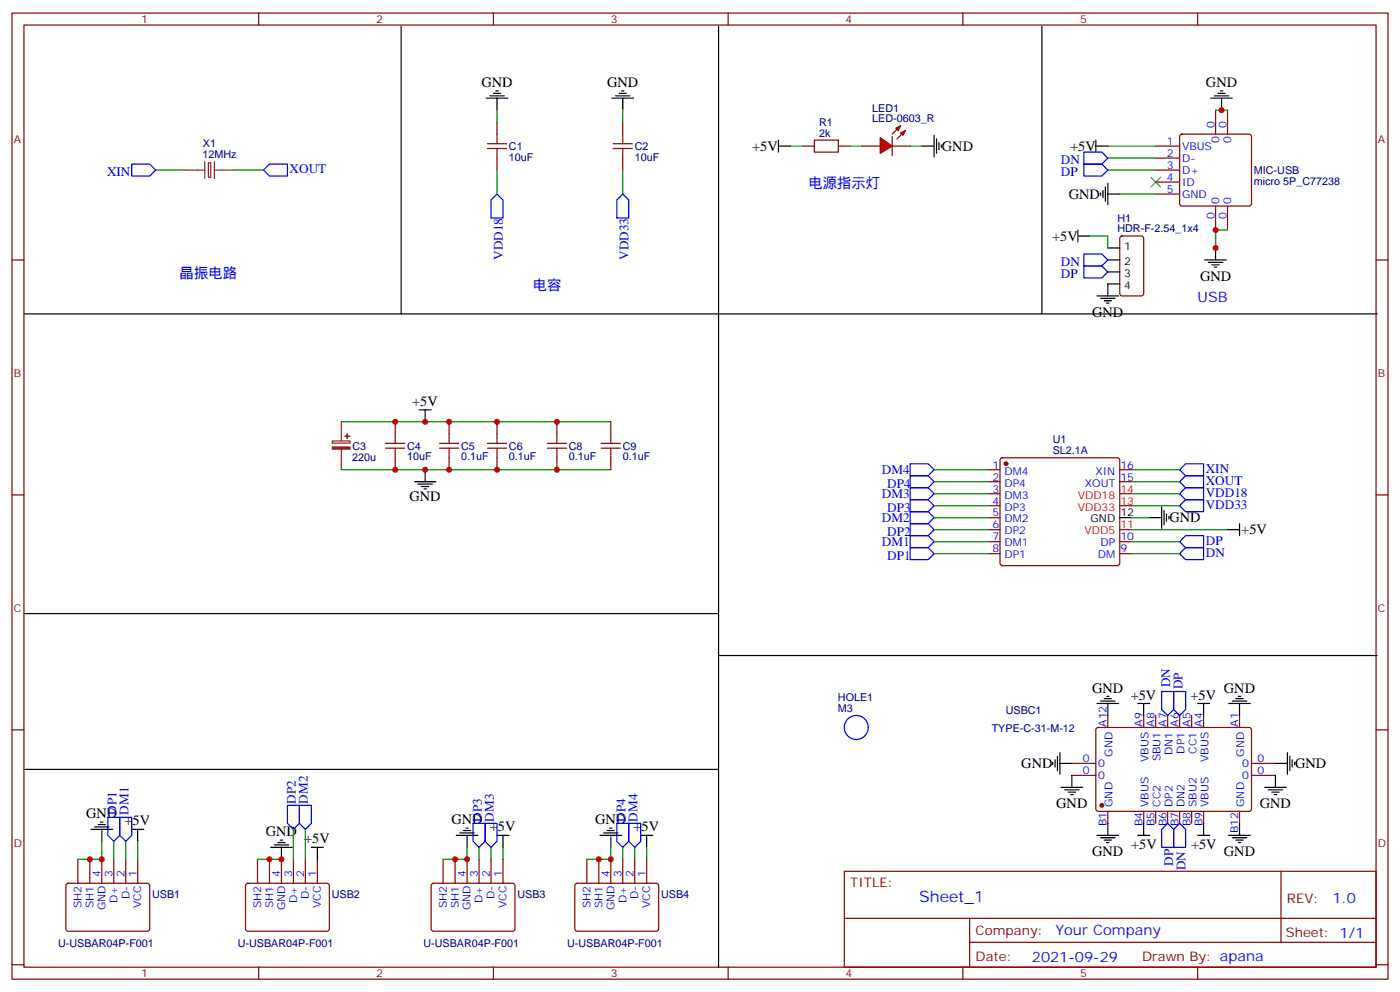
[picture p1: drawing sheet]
<svg xmlns="http://www.w3.org/2000/svg" width="412mm" height="292mm" viewBox="0 0 412 292" stroke-linecap="round" stroke-linejoin="round" font-family="sans-serif">
<g fill="none" stroke="#870000" stroke-width=".35">
<path d="M3.5 3.8h405.4v284.4h-405.4zM7.1 7.4h398.2v277.3h-398.2zM76.2 3.8v3.6M145.3 3.8v3.6M214.5 3.8v3.6M283.6 3.8v3.6M352.8 3.8v3.6M146.4 35.9v3.6M183.4 35.9v3.6M347.7 39.7l.5-.2h19.7l.5 .2 .3 .5v19.7l-.3 .5-.5 .2h-19.7l-.5-.2-.2-.5v-19.7zM358.1 32.4v7.1M361.6 32.4v7.1"/>
<path d="M146.4 46.5v3.6M183.4 46.5v3.6M236.4 43h3.5M246.9 43h3.6M340.4 43h7.1M340.4 46.5h7.1M340.4 50.1h7.1M340.4 53.6h7.1M340.4 57.1h7.1M3.5 76.5h3.6M358.1 60.6v7.1M361.6 60.6v7.1"/>
<path d="M405.3 76.5h3.6M291 138.3h3.6M294.8 134.9l.5-.2h33.8l.5 .2 .2 .5v30.4l-.2 .5-.5 .2h-33.8l-.5-.3-.2-.4v-30.4zM329.8 138.3h3.6M3.5 145.7h3.6M291 141.8h3.6M291 145.3h3.6M291 148.8h3.6M291 152.4h3.6M291 155.9h3.6M291 159.4h3.6M329.8 141.8h3.6"/>
<path d="M329.8 159.4h3.6M405.3 145.7h3.6M291 162.9h3.6M329.8 162.9h3.6M3.5 214.8h3.6M405.3 214.8h3.6M22.9 252.9v7.1M26.5 252.9v7.1M30 252.9v7.1M33.5 252.9v7.1M37 252.9v7.1M40.6 252.9v7.1"/>
<path d="M75.8 252.9v7.1M79.4 252.9v7.1M82.9 252.9v7.1M86.4 252.9v7.1M90 252.9v7.1M93.5 252.9v7.1M130.5 252.9v7.1M134.1 252.9v7.1M137.6 252.9v7.1M141.1 252.9v7.1M144.6 252.9v7.1M148.2 252.9v7.1"/>
<path d="M172.9 252.9v7.1M176.4 252.9v7.1M179.9 252.9v7.1M183.4 252.9v7.1M187 252.9v7.1M190.5 252.9v7.1M248.7 256.4h156.6v28.3h-156.6zM377.3 256.5v20.8M19.6 260.2l.5-.2h23.6l.4 .7-.1 12.9-.6 .5-23.6-.1-.4-.6v-12.7zM72.6 260.2l.4-.2h23.6l.4 .7-.1 12.9-.6 .5-23.5-.1-.5-.6v-12.7zM127.2 260.2l.5-.2h23.6l.4 .7-.1 12.9-.6 .5-23.6-.1-.4-.6v-12.7zM169.6 260.2l.4-.2h23.6l.4 .7v12.9l-.7 .5-23.5-.1-.5-.6v-12.7z"/>
<path d="M248.7 270.3h156.5M285.6 277.3h119.6M285.6 270.3v14.1M3.5 284h3.6M76.2 284.7v3.5M145.3 284.7v3.5M214.5 284.7v3.5M283.6 284.7v3.5M352.8 284.7v3.5M405.3 284h3.6"/>
</g>
<circle cx="296.3" cy="136.5" r=".53" fill="#870000" stroke="#870000" stroke-width=".35"/>
<path d="M329.8 155.9h3.6M329.8 148.8h3.6M329.8 145.3h3.6" fill="none" stroke="#f00" stroke-width=".35"/>
<g fill="none" stroke="#000" stroke-width=".35">
<path d="M118.2 7.7v84.7h-111.1M211.7 7.7v84.7h-93.5M306.9 7.7v84.7h-95.2M143.2 28.9h6.4M144.3 28.2h4.2M145.3 27.5h2.2M146 26.8h.8M146.4 28.9v3.5M180.3 28.9h6.3M181.3 28.2h4.3M182.4 27.5h2.1M183.1 26.8h.7"/>
<path d="M183.4 28.9v3.5M275.2 39.8v6.4M271.6 43h3.6M275.9 40.9v4.2M276.6 41.9v2.2M277.3 42.7v.7M306.9 92.4h98.8M329.8 152.4h3.6M338.7 152.4h3.5M342.2 149.2v6.3M342.9 150.2v4.3M343.6 151.3v2.1"/>
<path d="M344.3 152v.7"/>
</g>
<g fill="none" stroke="#00f" stroke-width=".35">
<path d="M38.8 48.3h5.3l1.8 1.8-1.8 1.7h-5.3zM77.6 50.1l1.8-1.8h5.3v3.5h-5.3zM146.4 57.1l1.8 1.8v5.3h-3.6v-5.3zM183.4 57.1l1.8 1.8v5.3h-3.5v-5.3zM268.1 136.5h5.3l1.8 1.8-1.8 1.7h-5.3zM347.5 138.3l1.7-1.8h5.3v3.5h-5.3zM268.1 140h5.3l1.8 1.8-1.8 1.7h-5.3zM268.1 147.1h5.3l1.8 1.7-1.8 1.8h-5.3zM268.1 154.1h5.3l1.8 1.8-1.8 1.8h-5.3zM268.1 157.7h5.3l1.8 1.7-1.8 1.8h-5.3zM268.1 150.6h5.3l1.8 1.8-1.8 1.7h-5.3zM268.1 143.5h5.3l1.8 1.8-1.8 1.8h-5.3z"/>
<path d="M347.5 145.3l1.7-1.8h5.3v3.6h-5.3zM349.2 140h5.3v3.5h-5.3l-1.7-1.7zM349.2 157.7h5.3v3.5h-5.3l-1.7-1.8zM349.2 147.1h5.3v3.5h-5.3l-1.7-1.8zM268.1 161.2h5.3l1.8 1.7-1.8 1.8h-5.3zM347.5 162.9l1.7-1.7h5.3v3.5h-5.3z"/>
</g>
<g fill="none" stroke="#008700" stroke-width=".35">
<path d="M146.4 32.4v3.5M183.4 32.4v3.5M45.9 50.1h8.8M68.8 50.1h8.8M146.4 50.1v7M183.4 50.1v7M232.8 43h3.6M326.3 50.1h14.1M326.3 46.5h14.1M333.4 138.3h14.1M333.4 141.8h14.1M333.4 145.3h14.1"/>
<path d="M333.4 152.4h5.3M333.4 155.9h28.2M333.4 159.4h14.1M333.4 148.8h14.1M333.4 162.9h14.1"/>
</g>
<path d="M146.4 39.5v2.8M183.4 39.5v2.8M143.6 43.7h5.6M143.6 42.3h5.6M146.4 43.7v2.8M180.6 43.7h5.7M180.6 42.3h5.7M183.4 43.7v2.8M239.9 41.2h7v3.6h-7z" fill="none" stroke="#a10000" stroke-width=".35"/>
<path d="M339 52.2l2.8 2.8M341.8 52.2l-2.8 2.8" fill="none" stroke="#3c3" stroke-width=".35"/>
<path d="M54.7 50.1h5.6M60.3 47.6v4.9M61.4 47.9h.7v4.3h-.7zM63.1 50.1h5.7M63.1 47.6v4.9" fill="none" stroke="#8c2424" stroke-width=".35"/>
<g fill="#f00" stroke="#870000" stroke-width=".35">
<path d="M259.3 40.5l3.5 2.5-3.5 2.1z"/>
<path d="M262.8 40.2v5.6z"/>
</g>
<g fill="#870000" stroke="#870000" stroke-width=".35">
<path d="M262.8 39.5l1.4-1.4z"/>
<path d="M264.2 40.9l1.4-1.4z"/>
</g>
<g fill="#f00" stroke="#870000" stroke-width=".35">
<path d="M263.9 37.7l1.4-.7-.7 1.4z"/>
<path d="M265.3 39.1l1.4-.7-.7 1.4z"/>
</g>
<g fill="none" stroke="#870000" stroke-width=".35">
<path d="M254 43h5.3M262.8 43h5.3M330.1 69.7l.5-.2h5.6l.6 .4 .1 16.5-.5 .6-5.8 .1-.7-.5-.1-16.4zM116.4 124.1v3.6M116.4 134.7v3.6M132.3 124.1v3.6M132.3 134.7v3.6M146.4 124.1v3.6M146.4 134.7v3.6M164 124.1v3.6M164 134.7v3.6M179.9 124.1v3.6"/>
<path d="M179.9 134.7v3.6M323 214.3l.5-.2 44.7 .1 .5 .6-.1 23.6-.7 .4-44.7-.1-.4-.6v-23.3zM326.3 210.6v3.5M336.9 210.6v3.5M340.4 210.6v3.5M344 210.6v3.5M347.5 210.6v3.5M351 210.6v3.5M354.5 210.6v3.5M365.1 210.6v3.5M315.7 228.2h7.1M315.7 224.7h7.1"/>
<path d="M326.3 238.8v3.5M336.9 238.8v3.5M340.4 238.8v3.5M344 238.8v3.5M347.5 238.8v3.5M351 238.8v3.5M354.5 238.8v3.5M365.1 238.8v3.5M368.7 228.2h7M368.7 224.7h7"/>
</g>
<g fill="none" stroke="#008700" stroke-width=".35">
<path d="M358.1 32.4h3.5M250.5 43h3.5M268.1 43h3.5M326.3 43h14.1M329.8 57.1h10.6M321 69.5h5.3v3.5M358.1 67.7v5.3v-5.3h3.5M100.5 124.1h79.4M100.5 138.3h79.4M275.2 138.3h15.8M275.2 145.3h15.8M275.2 152.4h15.8"/>
<path d="M275.2 159.4h15.8M275.2 155.9h15.8M275.2 148.8h15.8M275.2 141.8h15.8M275.2 162.9h15.8M30 247.6v5.3h-7.1M33.5 247.6v5.3M37 247.6v5.3M40.6 247.6v5.3M75.8 252.9h7.1M86.4 244.1v8.8M90 244.1v8.8"/>
<path d="M137.6 249.4v3.5h-7.1M141.1 249.4v3.5M144.6 249.4v3.5M148.2 249.4v3.5M179.9 249.4v3.5h-7M183.4 249.4v3.5M187 249.4v3.5M190.5 249.4v3.5"/>
</g>
<g fill="none" stroke="#000" stroke-width=".35">
<path d="M356.7 28.9h6.3M357.7 28.2h4.2M358.8 27.5h2.1M359.5 26.8h.7M359.8 28.9v3.5M229.3 43h3.5M229.3 41.2v3.6M322.8 43h3.5M322.8 41.2v3.6M324.2 56.8v.7M324.9 56.1v2.1M325.6 55v4.2"/>
<path d="M326.3 57.1h3.5M326.3 53.9v6.4M317.5 69.5h3.5M317.5 67.7v3.5M326.3 76.5h3.5M326.3 73h3.5M354.9 76.5h6.3M356 77.2h4.2M357 77.9h2.1M357.7 78.6h.7M358.1 73v3.5M211.7 92.4v192.3"/>
<path d="M323.1 87.1h6.4M324.2 87.8h4.2M325.3 88.5h2.1M326 89.2h.7M326.3 80h3.5M329.8 83.6h-3.5v3.5M123.5 120.6h3.5M125.2 120.6v3.5M125.2 138.3v3.5M122.1 141.8h6.3M123.1 142.5h4.3M124.2 143.2h2.1"/>
<path d="M124.9 143.9h.7M361.6 155.9h3.5M365.1 154.1v3.6M7.1 180.6h204.6M211.7 192.9h194M323.1 207h6.4M324.2 206.3h4.2M325.3 205.6h2.1M326 204.9h.7M326.3 207v3.6M335.1 207h3.6M336.9 207v3.6"/>
<path d="M352.8 207h3.5M354.5 207v3.6M361.9 207h6.4M363 206.3h4.2M364.1 205.6h2.1M364.8 204.9h.7M365.1 207v3.6M7.1 226.4h204.6M310.1 224.3v.7M310.8 223.6v2.1M311.5 222.6v4.2M312.2 224.7h3.5"/>
<path d="M312.2 221.5v6.4M312.6 231.7h6.3M313.6 232.4h4.3M314.7 233.2h2.1M315.4 233.9h.7M315.7 228.2v3.5M372.5 231.7h6.4M373.6 232.4h4.2M374.6 233.2h2.2M375.4 233.9h.7M375.7 224.7h3.5M375.7 228.2v3.5"/>
<path d="M379.2 221.5v6.4M379.9 222.6v4.2M380.6 223.6v2.1M381.4 224.3v.7M26.8 244.1h6.4M27.9 243.4h4.2M28.9 242.7h2.1M29.6 242h.7M30 244.1v3.5M38.8 244.1h3.5M40.6 244.1v3.5M79.7 249.4h6.4"/>
<path d="M80.8 248.7h4.2M81.8 248h2.2M82.5 247.3h.8M82.9 249.4v3.5M91.7 249.4h3.5M93.5 249.4v3.5M134.4 245.9h6.4M135.5 245.1h4.2M136.5 244.4h2.1M137.2 243.7h.7M137.6 245.9v3.5M146.4 245.9h3.5"/>
<path d="M148.2 245.9v3.5M176.7 245.9h6.4M177.8 245.1h4.2M178.9 244.4h2.1M179.6 243.7h.7M179.9 245.9v3.5M188.7 245.9h3.6M190.5 245.9v3.5M323.1 245.9h6.4M324.2 246.6h4.2M325.3 247.3h2.1M326 248h.7"/>
<path d="M326.3 242.3v3.6M335.1 245.9h3.6M336.9 242.3v3.6M352.8 245.9h3.5M354.5 242.3v3.6M361.9 245.9h6.4M363 246.6h4.2M364.1 247.3h2.1M364.8 248h.7M365.1 242.3v3.6"/>
</g>
<g fill="none" stroke="#00f" stroke-width=".35">
<path d="M319.3 48.3h5.3l1.7 1.8-1.7 1.7h-5.3zM319.3 44.8h5.3l1.7 1.7-1.7 1.8h-5.3zM319.3 74.8h5.3l1.7 1.7-1.7 1.8h-5.3zM319.3 78.3h5.3l1.7 1.7-1.7 1.8h-5.3zM342.2 203.5h3.5v5.3l-1.7 1.8-1.8-1.8zM345.7 203.5h3.5v5.3l-1.7 1.8-1.8-1.8zM84.7 237h3.5v5.3l-1.8 1.8-1.7-1.8zM88.2 237h3.5v5.3l-1.7 1.8-1.8-1.8zM31.7 240.6h3.6v5.3l-1.8 1.7-1.8-1.7zM35.3 240.6h3.5v5.3l-1.8 1.7-1.7-1.7zM139.3 242.3h3.6v5.3l-1.8 1.8-1.8-1.8zM142.9 242.3h3.5v5.3l-1.8 1.8-1.7-1.8z"/>
<path d="M181.7 242.3h3.5v5.3l-1.8 1.8-1.7-1.8zM185.2 242.3h3.5v5.3l-1.7 1.8-1.8-1.8zM344 242.3l1.7 1.8v5.3h-3.5v-5.3zM345.7 244.1l1.8-1.8 1.7 1.8v5.3h-3.5z"/>
<circle cx="252.2" cy="214.1" r="3.5"/>
</g>
<g fill="none" stroke="#a10000" stroke-width=".35">
<path d="M113.6 130.5h5.6M113.6 131.9h5.6M116.4 127.7v2.8M116.4 131.9v2.8M129.5 130.5h5.6M129.5 131.9h5.6M132.3 127.7v2.8M132.3 131.9v2.8M143.6 130.5h5.6M143.6 131.9h5.6M146.4 127.7v2.8M146.4 131.9v2.8"/>
<path d="M161.2 130.5h5.7M161.2 131.9h5.7M164 127.7v2.8M164 131.9v2.8M177.1 130.5h5.6M177.1 131.9h5.6M179.9 127.7v2.8M179.9 131.9v2.8"/>
</g>
<circle cx="324.6" cy="237" r=".53" fill="#870000" stroke="#870000" stroke-width=".35"/>
<path d="M97.9 129.8h5.2v.6h-5.2zM100.5 124.1v5.7M100.5 132.3v6" fill="none" stroke="#8c2424" stroke-width=".35"/>
<g fill="#8c2424" stroke="#8c2424" stroke-width=".35">
<path d="M97.9 131.6h5.2v.6h-5.2z"/>
<path d="M101.6 128.4h1.4z"/>
<path d="M102.3 127.7v1.4z"/>
</g>
<g fill="#c00">
<circle cx="116.4" cy="124.1" r=".88"/>
<circle cx="132.3" cy="124.1" r=".88"/>
<circle cx="116.4" cy="138.3" r=".88"/>
<circle cx="132.3" cy="138.3" r=".88"/>
<circle cx="125.2" cy="138.3" r=".88"/>
<circle cx="125.2" cy="124.1" r=".88"/>
<circle cx="358.1" cy="67.7" r=".88"/>
<circle cx="358.1" cy="73" r=".88"/>
<circle cx="359.8" cy="32.4" r=".88"/>
<circle cx="146.4" cy="138.3" r=".88"/>
<circle cx="164" cy="138.3" r=".88"/>
<circle cx="146.4" cy="124.1" r=".88"/>
<circle cx="164" cy="124.1" r=".88"/>
<circle cx="176.4" cy="252.9" r=".88"/>
<circle cx="179.9" cy="252.9" r=".88"/>
<circle cx="26.5" cy="252.9" r=".88"/>
<circle cx="30" cy="252.9" r=".88"/>
<circle cx="82.9" cy="252.9" r=".88"/>
<circle cx="79.4" cy="252.9" r=".88"/>
<circle cx="134.1" cy="252.9" r=".88"/>
<circle cx="137.6" cy="252.9" r=".88"/>
</g>
<text font-size="4.6" fill="#00f" x="270.8" y="265.5">Sheet_1</text>
<g font-size="4.2">
<text x="141.8" y="25.6">GND</text>
<text x="178.9" y="25.6">GND</text>
<text x="355.2" y="25.7">GND</text>
<text x="221.6" y="44.4">+5V</text>
<text x="277.5" y="44.4">GND</text>
<text x="315.2" y="44.4">+5V</text>
<text x="314.9" y="58.6">GND</text>
<text x="309.9" y="70.9">+5V</text>
<text x="353.5" y="82.6">GND</text>
<text x="321.7" y="93.2">GND</text>
<text x="121.4" y="119.6">+5V</text>
<text x="120.6" y="147.4">GND</text>
<text x="344.5" y="153.8">GND</text>
<text x="365.7" y="157.3">+5V</text>
<text x="321.7" y="203.8">GND</text>
<text x="360.5" y="203.8">GND</text>
<text x="333.1" y="206">+5V</text>
<text x="350.7" y="206">+5V</text>
<text x="300.8" y="226.1">GND</text>
<text x="381.5" y="226.1">GND</text>
<text x="311.1" y="237.8">GND</text>
<text x="371.1" y="237.8">GND</text>
<text x="25.4" y="240.8">GND</text>
<text x="36.7" y="242.9">+5V</text>
<text x="133" y="242.6">GND</text>
<text x="144.3" y="244.7">+5V</text>
<text x="175.3" y="242.6">GND</text>
<text x="186.6" y="244.7">+5V</text>
<text x="78.3" y="246.2">GND</text>
<text x="89.6" y="248.2">+5V</text>
<text x="321.7" y="251.9">GND</text>
<text x="333.2" y="249.9">+5V</text>
<text x="350.8" y="249.9">+5V</text>
<text x="360.5" y="251.9">GND</text>
</g>
<g font-size="4.2" fill="#00f">
<text x="238.1" y="55.4">电源指示灯</text>
<text x="52.9" y="81.8">晶振电路</text>
<text x="157" y="85.3">电容</text>
<text x="352.8" y="88.9">USB</text>
<text x="392.5" y="265.7">1.0</text>
<text x="310.9" y="275.3">Your Company</text>
<text x="304" y="283.1">2021-09-29</text>
</g>
<g font-size="3.9" fill="#00f">
<text x="31.5" y="51.7">XIN</text>
<text x="85.3" y="50.9">XOUT</text>
<text x="312.5" y="51.8">DP</text>
<text x="312.5" y="48.3">DN</text>
<text x="148.1" y="76.5" transform="rotate(-90 148.1 76.5)">VDD18</text>
<text x="185.1" y="76.5" transform="rotate(-90 185.1 76.5)">VDD33</text>
<text x="312.5" y="78.3">DN</text>
<text x="312.5" y="81.8">DP</text>
<text x="259.8" y="139.5">DM4</text>
<text x="261.3" y="143.5">DP4</text>
<text x="355.2" y="139.1">XIN</text>
<text x="355.2" y="142.6">XOUT</text>
<text x="259.8" y="146.5">DM3</text>
<text x="355.2" y="146.2">VDD18</text>
<text x="355.2" y="149.7">VDD33</text>
<text x="259.8" y="153.6">DM2</text>
<text x="261.3" y="150.6">DP3</text>
<text x="259.8" y="160.7">DM1</text>
<text x="261.3" y="157.7">DP2</text>
<text x="355.2" y="160.3">DP</text>
<text x="261.3" y="164.7">DP1</text>
<text x="355.2" y="163.8">DN</text>
<text x="344.7" y="202.3" transform="rotate(-90 344.7 202.3)">DN</text>
<text x="348.3" y="202.9" transform="rotate(-90 348.3 202.9)">DP</text>
<text x="34.3" y="239.8" transform="rotate(-90 34.3 239.8)">DP1</text>
<text x="37.8" y="239.8" transform="rotate(-90 37.8 239.8)">DM1</text>
<text x="87.2" y="236.5" transform="rotate(-90 87.2 236.5)">DP2</text>
<text x="90.7" y="236.5" transform="rotate(-90 90.7 236.5)">DM2</text>
<text x="142" y="241.8" transform="rotate(-90 142 241.8)">DP3</text>
<text x="145.5" y="241.8" transform="rotate(-90 145.5 241.8)">DM3</text>
<text x="184.3" y="241.8" transform="rotate(-90 184.3 241.8)">DP4</text>
<text x="187.8" y="241.8" transform="rotate(-90 187.8 241.8)">DM4</text>
<text x="345.6" y="254.9" transform="rotate(-90 345.6 254.9)">DP</text>
<text x="349.2" y="256.1" transform="rotate(-90 349.2 256.1)">DN</text>
</g>
<g font-size="3.9" fill="#800">
<text x="250.5" y="261">TITLE:</text>
<text x="379.1" y="265.7">REV:</text>
<text x="287.4" y="275.2">Company:</text>
<text x="378.7" y="275.8">Sheet: 1/1</text>
<text x="287.4" y="282.9">Date:</text>
<text x="336.4" y="283">Drawn By: apana</text>
</g>
<g font-size="3.2" fill="#800">
<text x="41.6" y="6.8">1</text>
<text x="110.8" y="6.8">2</text>
<text x="179.9" y="6.8">3</text>
<text x="249.1" y="6.8">4</text>
<text x="318.2" y="6.8">5</text>
<text x="4.1" y="41.9">A</text>
<text x="405.9" y="41.9">A</text>
<text x="4.1" y="111.1">B</text>
<text x="405.9" y="111.1">B</text>
<text x="4.1" y="180.2">C</text>
<text x="405.9" y="180.2">C</text>
<text x="4.1" y="249.4">D</text>
<text x="405.9" y="249.4">D</text>
<text x="41.6" y="287.7">1</text>
<text x="110.8" y="287.7">2</text>
<text x="179.9" y="287.7">3</text>
<text x="249.1" y="287.7">4</text>
<text x="318.2" y="287.7">5</text>
</g>
<g font-size="3.2" fill="#000080">
<text x="256.9" y="35.9">LED-0603_R</text>
<text x="256.9" y="32.8">LED1</text>
<text x="241.3" y="40.2">2k</text>
<text x="241.3" y="36.9">R1</text>
<text x="59.7" y="46.5">12MHz</text>
<text x="59.8" y="43.3">X1</text>
<text x="149.9" y="47.4">10uF</text>
<text x="149.9" y="44.1">C1</text>
<text x="187" y="47.4">10uF</text>
<text x="187" y="44.1">C2</text>
<text x="369.4" y="51.2">MIC-USB</text>
<text x="369.4" y="54.4">micro 5P_C77238</text>
<text x="329.2" y="65.2">H1</text>
<text x="329.2" y="68.4">HDR-F-2.54_1x4</text>
<text x="310.1" y="130.5">U1</text>
<text x="103.8" y="135.6">220u</text>
<text x="103.8" y="132.3">C3</text>
<text x="119.9" y="135.5">10uF</text>
<text x="119.9" y="132.3">C4</text>
<text x="135.8" y="135.5">0.1uF</text>
<text x="135.8" y="132.3">C5</text>
<text x="149.9" y="135.5">0.1uF</text>
<text x="149.9" y="132.3">C6</text>
<text x="167.6" y="135.5">0.1uF</text>
<text x="167.6" y="132.3">C8</text>
<text x="183.4" y="135.5">0.1uF</text>
<text x="183.4" y="132.3">C9</text>
<text x="310.1" y="133.7">SL2.1A</text>
<text x="246.8" y="209.5">M3</text>
<text x="246.8" y="206.4">HOLE1</text>
<text x="292.1" y="215.4">TYPE-C-31-M-12</text>
<text x="296.2" y="210.1">USBC1</text>
<text x="44.8" y="264.3">USB1</text>
<text x="97.7" y="264.2">USB2</text>
<text x="152.4" y="264.2">USB3</text>
<text x="194.7" y="264.2">USB4</text>
<text x="17.1" y="278.7">U-USBAR04P-F001</text>
<text x="70" y="278.7">U-USBAR04P-F001</text>
<text x="124.7" y="278.8">U-USBAR04P-F001</text>
<text x="167" y="278.8">U-USBAR04P-F001</text>
</g>
<g font-size="3.2" fill="#00f">
<text x="357.7" y="37.7" transform="rotate(-90 357.7 37.7)">0</text>
<text x="361.2" y="37.7" transform="rotate(-90 361.2 37.7)">0</text>
<text x="343.7" y="42.7">1</text>
<text x="343.7" y="46.2">2</text>
<text x="348.2" y="44.1">VBUS</text>
<text x="348.2" y="47.6">D-</text>
<text x="359.1" y="42.2" transform="rotate(-90 359.1 42.2)">0</text>
<text x="362.7" y="42.2" transform="rotate(-90 362.7 42.2)">0</text>
<text x="343.7" y="49.7">3</text>
<text x="343.7" y="53.2">4</text>
<text x="348.2" y="51.1">D+</text>
<text x="343.7" y="56.8">5</text>
<text x="348.2" y="54.6">ID</text>
<text x="348.2" y="58.2">GND</text>
<text x="359.1" y="59.9" transform="rotate(-90 359.1 59.9)">0</text>
<text x="362.7" y="59.9" transform="rotate(-90 362.7 59.9)">0</text>
<text x="357.7" y="64.4" transform="rotate(-90 357.7 64.4)">0</text>
<text x="361.2" y="64.4" transform="rotate(-90 361.2 64.4)">0</text>
<text x="292.4" y="137.9">1</text>
<text x="330" y="137.9">16</text>
<text x="292.4" y="141.4">2</text>
<text x="295.9" y="139.7">DM4</text>
<text x="295.9" y="143.2">DP4</text>
<text x="319.6" y="143.2">XOUT</text>
<text x="322.7" y="139.7">XIN</text>
<text x="330" y="141.4">15</text>
<text x="292.4" y="145">3</text>
<text x="292.4" y="148.5">4</text>
<text x="295.9" y="146.7">DM3</text>
<text x="292.4" y="152">5</text>
<text x="292.4" y="155.5">6</text>
<text x="295.9" y="150.2">DP3</text>
<text x="295.9" y="153.8">DM2</text>
<text x="292.4" y="159.1">7</text>
<text x="295.9" y="157.3">DP2</text>
<text x="295.9" y="160.8">DM1</text>
<text x="324.2" y="160.8">DP</text>
<text x="330" y="159.1">10</text>
<text x="292.4" y="162.6">8</text>
<text x="295.9" y="164.4">DP1</text>
<text x="323.4" y="164.4">DM</text>
<text x="330" y="162.6">9</text>
<text x="326" y="213.9" transform="rotate(-90 326 213.9)">A12</text>
<text x="336.5" y="213.9" transform="rotate(-90 336.5 213.9)">A9</text>
<text x="340.1" y="213.9" transform="rotate(-90 340.1 213.9)">A8</text>
<text x="343.6" y="213.9" transform="rotate(-90 343.6 213.9)">A7</text>
<text x="347.1" y="213.9" transform="rotate(-90 347.1 213.9)">A6</text>
<text x="350.7" y="213.9" transform="rotate(-90 350.7 213.9)">A5</text>
<text x="354.2" y="213.9" transform="rotate(-90 354.2 213.9)">A4</text>
<text x="364.8" y="213.9" transform="rotate(-90 364.8 213.9)">A1</text>
<text x="348.9" y="221.8" transform="rotate(-90 348.9 221.8)">DP1</text>
<text x="352.4" y="221.9" transform="rotate(-90 352.4 221.9)">CC1</text>
<text x="319" y="227.9">0</text>
<text x="319" y="224.3">0</text>
<text x="323.5" y="225.7">0</text>
<text x="327.7" y="222.7" transform="rotate(-90 327.7 222.7)">GND</text>
<text x="338.3" y="224.2" transform="rotate(-90 338.3 224.2)">VBUS</text>
<text x="341.8" y="224.1" transform="rotate(-90 341.8 224.1)">SBU1</text>
<text x="345.4" y="222.2" transform="rotate(-90 345.4 222.2)">DN1</text>
<text x="356" y="224.2" transform="rotate(-90 356 224.2)">VBUS</text>
<text x="365.9" y="225.7">0</text>
<text x="366.5" y="222.7" transform="rotate(-90 366.5 222.7)">GND</text>
<text x="370.4" y="227.9">0</text>
<text x="370.4" y="224.3">0</text>
<text x="323.5" y="229.3">0</text>
<text x="365.9" y="229.3">0</text>
<text x="327.7" y="237.5" transform="rotate(-90 327.7 237.5)">GND</text>
<text x="338.3" y="237.5" transform="rotate(-90 338.3 237.5)">VBUS</text>
<text x="341.8" y="237.5" transform="rotate(-90 341.8 237.5)">CC2</text>
<text x="345.4" y="237.5" transform="rotate(-90 345.4 237.5)">DP2</text>
<text x="348.9" y="237.5" transform="rotate(-90 348.9 237.5)">DN2</text>
<text x="352.4" y="237.5" transform="rotate(-90 352.4 237.5)">SBU2</text>
<text x="356" y="237.5" transform="rotate(-90 356 237.5)">VBUS</text>
<text x="366.5" y="237.5" transform="rotate(-90 366.5 237.5)">GND</text>
<text x="326" y="243.2" transform="rotate(-90 326 243.2)">B1</text>
<text x="336.5" y="243.2" transform="rotate(-90 336.5 243.2)">B4</text>
<text x="340.1" y="243.2" transform="rotate(-90 340.1 243.2)">B5</text>
<text x="343.6" y="243.2" transform="rotate(-90 343.6 243.2)">B6</text>
<text x="347.1" y="243.2" transform="rotate(-90 347.1 243.2)">B7</text>
<text x="350.7" y="243.2" transform="rotate(-90 350.7 243.2)">B8</text>
<text x="354.2" y="243.2" transform="rotate(-90 354.2 243.2)">B9</text>
<text x="364.8" y="245.2" transform="rotate(-90 364.8 245.2)">B12</text>
<text x="29.6" y="258.2" transform="rotate(-90 29.6 258.2)">4</text>
<text x="33.2" y="258.2" transform="rotate(-90 33.2 258.2)">3</text>
<text x="36.7" y="258.2" transform="rotate(-90 36.7 258.2)">2</text>
<text x="40.2" y="258.2" transform="rotate(-90 40.2 258.2)">1</text>
<text x="82.5" y="258.2" transform="rotate(-90 82.5 258.2)">4</text>
<text x="86.1" y="258.2" transform="rotate(-90 86.1 258.2)">3</text>
<text x="89.6" y="258.2" transform="rotate(-90 89.6 258.2)">2</text>
<text x="93.1" y="258.2" transform="rotate(-90 93.1 258.2)">1</text>
<text x="137.2" y="258.2" transform="rotate(-90 137.2 258.2)">4</text>
<text x="140.8" y="258.2" transform="rotate(-90 140.8 258.2)">3</text>
<text x="144.3" y="258.2" transform="rotate(-90 144.3 258.2)">2</text>
<text x="147.8" y="258.2" transform="rotate(-90 147.8 258.2)">1</text>
<text x="179.6" y="258.2" transform="rotate(-90 179.6 258.2)">4</text>
<text x="183.1" y="258.2" transform="rotate(-90 183.1 258.2)">3</text>
<text x="186.6" y="258.2" transform="rotate(-90 186.6 258.2)">2</text>
<text x="190.1" y="258.2" transform="rotate(-90 190.1 258.2)">1</text>
<text x="24" y="267.2" transform="rotate(-90 24 267.2)">SH2</text>
<text x="27.5" y="267.2" transform="rotate(-90 27.5 267.2)">SH1</text>
<text x="31" y="267.9" transform="rotate(-90 31 267.9)">GND</text>
<text x="34.6" y="265.7" transform="rotate(-90 34.6 265.7)">D+</text>
<text x="38.1" y="264.6" transform="rotate(-90 38.1 264.6)">D-</text>
<text x="41.6" y="267.3" transform="rotate(-90 41.6 267.3)">VCC</text>
<text x="76.9" y="267.2" transform="rotate(-90 76.9 267.2)">SH2</text>
<text x="80.4" y="267.2" transform="rotate(-90 80.4 267.2)">SH1</text>
<text x="84" y="267.9" transform="rotate(-90 84 267.9)">GND</text>
<text x="87.5" y="265.7" transform="rotate(-90 87.5 265.7)">D+</text>
<text x="91" y="264.6" transform="rotate(-90 91 264.6)">D-</text>
<text x="94.5" y="267.3" transform="rotate(-90 94.5 267.3)">VCC</text>
<text x="131.6" y="267.2" transform="rotate(-90 131.6 267.2)">SH2</text>
<text x="135.1" y="267.2" transform="rotate(-90 135.1 267.2)">SH1</text>
<text x="138.6" y="267.9" transform="rotate(-90 138.6 267.9)">GND</text>
<text x="142.2" y="265.7" transform="rotate(-90 142.2 265.7)">D+</text>
<text x="145.7" y="264.6" transform="rotate(-90 145.7 264.6)">D-</text>
<text x="149.2" y="267.3" transform="rotate(-90 149.2 267.3)">VCC</text>
<text x="173.9" y="267.2" transform="rotate(-90 173.9 267.2)">SH2</text>
<text x="177.4" y="267.2" transform="rotate(-90 177.4 267.2)">SH1</text>
<text x="181" y="267.9" transform="rotate(-90 181 267.9)">GND</text>
<text x="184.5" y="265.7" transform="rotate(-90 184.5 265.7)">D+</text>
<text x="188" y="264.6" transform="rotate(-90 188 264.6)">D-</text>
<text x="191.6" y="267.3" transform="rotate(-90 191.6 267.3)">VCC</text>
</g>
<g font-size="3.2">
<text x="331.2" y="73.7">1</text>
<text x="331.2" y="77.9">2</text>
<text x="331.2" y="81.5">3</text>
<text x="331.2" y="85">4</text>
<text x="321.3" y="153.8">GND</text>
<text x="330" y="152">12</text>
</g>
<g font-size="3.2" fill="#f00">
<text x="317.5" y="146.7">VDD18</text>
<text x="330" y="148.5">13</text>
<text x="330" y="145">14</text>
<text x="317.5" y="150.2">VDD33</text>
<text x="330" y="155.5">11</text>
<text x="319.5" y="157.3">VDD5</text>
</g>
</svg>
